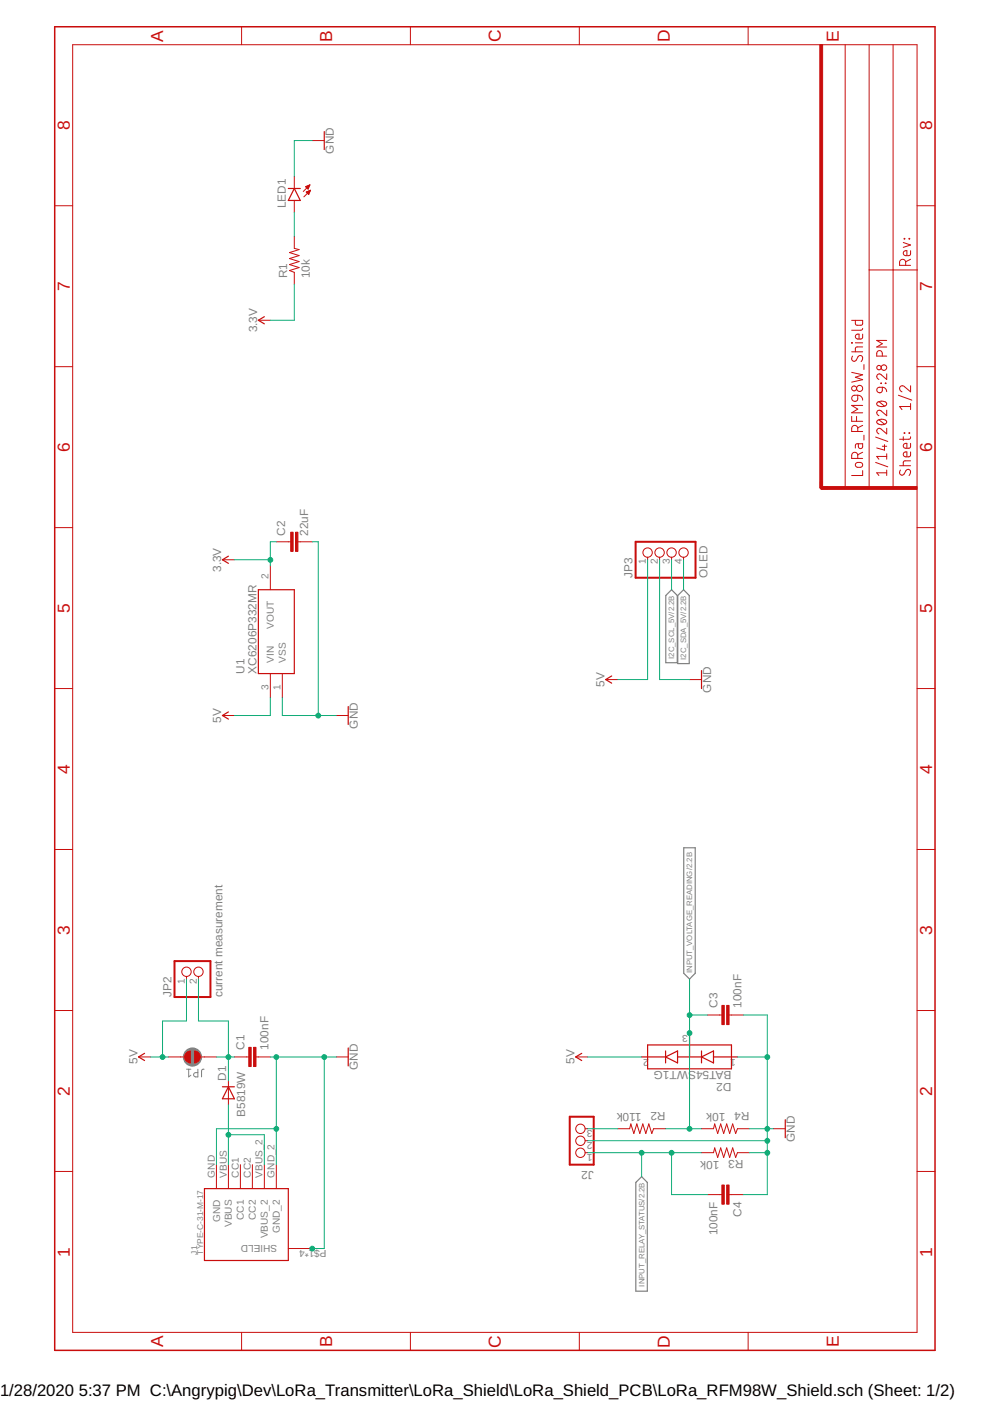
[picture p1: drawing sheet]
<svg xmlns="http://www.w3.org/2000/svg" width="210mm" height="297mm" viewBox="0 0 210 297" stroke-linecap="round" stroke-linejoin="round" font-family="sans-serif">
<circle cx="40.8" cy="224.1" r="1.93" fill="#808080" stroke="#808080" stroke-width=".21"/>
<path d="M39.6 226.7h.9M40 226.7v1.6l.5-.3M42 226.7v1.6h-.5a.46 .46 0 0 1-.5-.4 .46 .46 0 0 1 .5-.5h.5M43.3 226.7h-.4l-.1 .2-.1 1.4" fill="none" stroke="#808080" stroke-width=".21"/>
<path d="M142.4 125l1.2 1.3v14.2h-2.4v-14.2zM144.9 125l1.2 1.3v14.4h-2.4v-14.4zM145 179.7h2.4v26.7l-1.2 1.2-1.2-1.2zM136 249.5l1.2 1.2v23h-2.4v-23z" fill="none" stroke="#808080" stroke-width=".25"/>
<g fill="#c90d0c" stroke="#c90d0c" stroke-width=".21">
<path d="M174.1 103.2h20.3v.6h-20.3z"/>
<path d="M173.8 9.5h.6v94h-.6z"/>
<path d="M53.8 222.1h.5v4h-.5z"/>
<path d="M52.7 222.1h.6v4h-.6z"/>
<path d="M61.6 112.8h.5v4.1h-.5z"/>
<path d="M62.7 112.8h.5v4.1h-.5z"/>
<path d="M154.1 213.2h.5v4h-.5z"/>
<path d="M153.1 213.2h.5v4h-.5z"/>
<path d="M153.1 251.2h.5v4.1h-.5z"/>
<path d="M154.1 251.2h.5v4.1h-.5z"/>
</g>
<g fill="none" stroke="#c90d0c" stroke-width=".21">
<path d="M15.4 9.5h179v273h-179zM51.2 5.7v3.8M87 5.7v3.8M122.8 5.7v3.8M158.6 5.7v3.8M179.2 9.5v94M184.3 9.5v94M189.4 9.5v94M62.4 37.4v2.6M64.8 39.6l.9-.4-.4 .9zM64.9 39.6h.1M65 39.5v.3"/>
<path d="M65.1 39.5v.4M65.2 39.4v.6M65.3 39.3v.7M65.4 39.3v.5M65.6 39.2v.3M65.7 39.2l-1.4 1.4M66.2 29.8h2.5M11.6 43.6h3.8M62.4 50.1v2.6l1 .2-2 .7 2 .6-2 .6 2 .7-2 .6 2 .6-2 .7 1 .3v2.6M62.4 42.5v2.5M64.9 40.7l.9-.4-.4 .9zM65 40.7v.1"/>
<path d="M65.1 40.7v.2M65.2 40.6v.4M65.3 40.6v.5M65.4 40.5v.7M65.6 40.4v.5M65.7 40.4v.2M65.8 40.3v.1M65.8 40.3l-1.4 1.4M184.3 57.2h10.2M191.5 51.4l1.6 .5-1.6 .6M191.7 50.5l.1 .2zM192 56.3v-.7a.65 .65 0 0 0-.6-.6 .65 .65 0 0 0-.7 .6v.7h2.4"/>
<path d="M192.7 50.5l.2 .2zM193.1 53.1l-.1 1-1 .1a.55 .55 0 0 1-.5-.7 .55 .55 0 0 1 .8-.4v1.1M193.1 55l-1.1 .5M194.4 43.6h3.8M11.6 77.7h3.8M54.8 67.9h2.5M180.6 67.9h2.3v.8l-.2 .2h-1.1l-.2-.2v-.8M180.6 72.6l.1 .1zM180.6 79l2.3 .5-1.5 .5 1.5 .5-2.3 .5M180.6 74.6h2.3M180.8 75.5a.58 .58 0 0 0-.1 .9 .58 .58 0 0 0 .8-.1l.4-.7a.58 .58 0 0 1 .9-.1 .58 .58 0 0 1 0 .9l-.2 .3M181.4 72.7h1.5"/>
<path d="M182.9 73.6l-1.4 .1-.1 .9M182.9 70.8l-.1 1-.9 .1a.55 .55 0 0 1-.5-.7 .55 .55 0 0 1 .7-.4v1.1M182.9 69.6l-.1 .3-.3 .1h-1.9M183.2 77.3v1M187.1 75.5v-.6a.59 .59 0 0 0-.6-.6 .59 .59 0 0 0-.6 .6v.6h2.1M188 79.3v1.2l-1.2-1a.58 .58 0 0 0-.9 .1 .58 .58 0 0 0 .5 .9M188 72.2h-2.1l1.2 .7-1.2 .7h2.1M194.4 77.7h3.8M180.6 88.3v1h2.3M180.7 84.1l.3-.3h.9v.8a.65 .65 0 0 1-.9 .4 .65 .65 0 0 1-.3-.9zM181.4 98.3a.92 .92 0 0 1 1.5 .2v.2a.92 .92 0 0 1-1.5 .1zM181.6 88.3v1"/>
<path d="M181.9 97.2v-.7a.65 .65 0 0 0-.7-.6 .65 .65 0 0 0-.6 .6v.7h2.3M181.9 91.5v-.7a.65 .65 0 0 0-.7-.6 .65 .65 0 0 0-.6 .6v.7h2.3M181.9 83.8l.7 .3 .3 .7M182 94.1v.6a.46 .46 0 0 0 .4 .4 .46 .46 0 0 0 .5-.4v-.6h-1.3l-.2 .2v.7M182.9 99.8v1h-2.3M182.9 95.9l-1 .5M182.9 90.2l-1 .5M182.9 86h-2.3l1.3 .7-1.3 .8h2.3M183.2 92.3v1M185.7 98l2.5 1M185.7 92.7l2.5 .9M186 89.2a1.34 1.34 0 0 1 2 .3 1.24 1.24 0 0 1-2.1 0z"/>
<path d="M186 85.3a1.38 1.38 0 0 1 2 .3 1.27 1.27 0 0 1-1.8 .4l-.3-.4zM186.1 82.2l1-.1v.7a.59 .59 0 0 1-.9 .4 .59 .59 0 0 1-.1-1zM186.4 89l1.1 .9M186.4 85.2l1.1 .9M186.8 81.2l.1 .1zM187.1 82.1l.6 .3 .3 .6M187.1 94.6h.9M187.5 94.3v1.1l-1.6-.4M187.7 81.2l.1 .1zM188 90.8v1.2l-1.2-1a.58 .58 0 0 0-.9 .2 .58 .58 0 0 0 .5 .8M188 87v1.1l-1.2-1a.58 .58 0 0 0-.9 .2 .58 .58 0 0 0 .5 .8M188 96.2v1.2"/>
<path d="M188 99.7v1.1M188 96.8h-2.1l.5 .6M190.5 83.8l2.8 1M190.7 98.7h2.4M190.9 99.7a.58 .58 0 0 0-.1 .8 .58 .58 0 0 0 .9 0l.4-.7a.58 .58 0 0 1 .9-.1 .58 .58 0 0 1-.1 .9l-.2 .2M191.5 92.6v.8M191.7 91.8l.1 .1zM192.7 91.8l.2 .1zM193.1 97.7l-1.5 .1-.1 .9M193.1 95.8l-.1 .9-1 .2a.54 .54 0 0 1-.5-.7 .54 .54 0 0 1 .8-.4v1.1M193.1 94l-.1 .9-1 .1a.54 .54 0 0 1-.5-.6 .54 .54 0 0 1 .8-.4v1M193.1 92.6l-.3 .5h-2.1"/>
<path d="M193.1 81.8v1.3l-1.3-1.1a.64 .64 0 0 0-1.1 .2 .64 .64 0 0 0 .5 .9M193.1 85.6v1.2M193.1 86.2h-2.4l.5 .6M11.6 111.9h3.8M47.2 118.7h2.5M57.3 120v5M58.6 114.9h3M63.2 114.9h3M137.3 118.1v.6M139.8 118.1v.6M142.4 118.1v.6M144.9 118.1v.6"/>
<path d="M188 100.2h-2.1l.5 .6M194.4 111.9h3.8M11.6 146h3.8M47.2 151.7h2.5M57.3 142.8v5.1M59.9 142.8v5.1M71.3 151.7h2.5M128.4 144.1h2.6M146.2 144.1h2.5M194.4 146h3.8M11.6 180.1h3.8M194.4 180.1h3.8"/>
<path d="M11.6 214.2h3.8M39.5 207v.6M42.1 207v.6M150 215.2h3.1M154.6 215.2h3M194.4 214.2h3.8M29.4 224.1h2.5M35.7 224.1h3.5M42.5 224.1h3.4M48.4 229.2v5M49.7 224.1h3M54.3 224.1h3"/>
<path d="M71.3 224.1h2.5M122.1 224.1h2.5M124.1 239.3h.5M131 239.3h2.5l.3-1 .6 2 .6-2 .7 2 .6-2 .6 2 .7-2 .6 2 .4-1h2.5M148.7 239.3h2.6l.2-1 .7 2 .6-2 .6 2 .7-2 .6 2 .6-2 .7 2 .4-1h2.5M164 239.3h2.5M11.6 248.4h3.8M45.9 246.9v5.1M48.4 246.9v5.1M51 246.9v5.1M53.5 246.9v5.1M56 246.9v5.1"/>
<path d="M58.6 246.9v5.1M124.1 244.4h.5M124.1 241.9h.5M148.7 244.4h2.6l.2-1 .7 2 .6-2 .6 2 .7-2 .6 2 .6-2 .7 2 .4-1h2.5M150 253.3h3.1M154.6 253.3h3M194.4 248.4h3.8M61.1 264.7h5.1M51.2 282.5v3.8M87 282.5v3.8M122.8 282.5v3.8M158.6 282.5v3.8"/>
<circle cx="186.4" cy="77.9" r=".47"/>
<circle cx="187.4" cy="77.9" r=".58"/>
<circle cx="181.1" cy="82.4" r=".52"/>
<circle cx="182.3" cy="82.4" r=".65"/>
<circle cx="137.3" cy="117.2" r=".99"/>
<circle cx="139.8" cy="117.2" r=".99"/>
<circle cx="142.4" cy="117.2" r=".99"/>
<circle cx="144.9" cy="117.2" r=".99"/>
<circle cx="39.5" cy="206" r=".99"/>
<circle cx="42.1" cy="206" r=".99"/>
<circle cx="123.1" cy="239.3" r=".99"/>
<circle cx="123.1" cy="241.9" r=".99"/>
<circle cx="123.1" cy="244.4" r=".99"/>
</g>
<path d="M174.1 102.2v1.3h1.3" fill="none" stroke="#c90d0c" stroke-width=".61"/>
<path d="M11.6 5.7h186.6v280.6h-186.6z" fill="none" stroke="#c90d0c" stroke-width=".32"/>
<g fill="none" stroke="#c90d0c" stroke-width=".25">
<path d="M61.1 40h2.6M62.4 40l1.3 2.5h-2.6zM68.7 27.9v3.8M56 67.1l-1.2 .8 1.2 .8M48.4 117.9l-1.2 .8 1.2 .7M54.8 125h7.6v17.8h-7.6zM48.4 150.9l-1.2 .8 1.2 .8M73.8 149.8v3.8M129.7 143.3l-1.3 .8 1.3 .7M148.7 142.2v3.8M146.2 219v5.1M30.6 223.3l-1.2 .8 1.2 .8"/>
<path d="M47.2 230.4h2.5M48.4 230.4l1.3 2.6h-2.5zM73.8 222.2v3.8M123.3 223.3l-1.2 .8 1.2 .8M136 224.1h5.1M137.3 221.6h17.8v5h-17.8zM141.1 224.1l2.6-1.3v2.6zM141.1 222.8v2.6M143.7 224.1h5M148.7 222.8v2.6M148.7 224.1l2.6-1.3v2.6zM151.3 224.1h5.1"/>
<path d="M166.5 237.4v3.8M43.3 252h17.8v15.3h-17.8z"/>
</g>
<path d="M134.8 114.9h12.7v7.6h-12.7zM37 203.8h7.6v7.6h-7.6zM120.8 236.8h5.1v10.1h-5.1z" fill="none" stroke="#c90d0c" stroke-width=".42"/>
<g fill="#c90d0c" stroke="#c90d0c" stroke-width=".21">
<path d="M39.5 223.2l.5-.3 .4-.1v2.6a1.27 1.27 0 0 1-1.2-.8 1.27 1.27 0 0 1 .3-1.4z" fill-rule="evenodd"/>
<path d="M41.2 222.8a1.27 1.27 0 0 1 1.3 1.3 1.27 1.27 0 0 1-1.3 1.3z" fill-rule="evenodd"/>
</g>
<g fill="none" stroke="#0dab76" stroke-width=".21">
<path d="M66.2 29.8h-3.8v7.6M62.4 45v5.1M62.4 60.3v7.6h-5.1M49.7 118.7h7.6M58.6 114.9h-1.3v5.1M66.2 114.9h1.3v36.8M137.3 118.7v25.4h-6.3M139.8 118.7v25.4h6.4M142.4 118.7v6.3M144.9 118.7v6.3M57.3 147.9v3.8h-7.6M59.9 147.9v3.8h11.4"/>
<path d="M39.5 207.6v8.9h-5v7.6M42.1 207.6v8.9h6.3v12.7M146.2 215.2h3.8M146.2 207.6v31.7M157.6 215.2h5.1v38.1h-5.1M31.9 224.1h3.8M45.9 224.1h3.8M48.4 234.2v12.7M57.3 224.1h14M58.6 224.1v22.8M58.6 239.3h-12.7v7.6M68.7 224.1v40.6h-2.5"/>
<path d="M124.6 239.3h6.4M124.6 224.1h11.4M141.1 239.3h7.6M156.4 224.1h6.3M158.9 239.3h5.1M48.4 240.6h7.6v6.3M124.6 241.9h38.1M124.6 244.4h24.1M136 244.4v5.1M142.4 244.4v8.9h7.6M158.9 244.4h3.8"/>
</g>
<g fill="#0dab76" stroke="#0dab76" stroke-width=".21">
<circle cx="58.6" cy="239.3" r=".51"/>
<circle cx="58.6" cy="224.1" r=".51"/>
<circle cx="68.7" cy="224.1" r=".51"/>
<circle cx="66.2" cy="264.7" r=".51"/>
<circle cx="67.5" cy="151.7" r=".51"/>
<circle cx="162.7" cy="239.3" r=".51"/>
<circle cx="162.7" cy="241.9" r=".51"/>
<circle cx="162.7" cy="224.1" r=".51"/>
<circle cx="162.7" cy="244.4" r=".51"/>
<circle cx="34.5" cy="224.1" r=".51"/>
<circle cx="48.4" cy="240.6" r=".51"/>
<circle cx="57.3" cy="118.7" r=".51"/>
<circle cx="146.2" cy="215.2" r=".51"/>
<circle cx="146.2" cy="219" r=".51"/>
<circle cx="146.2" cy="239.3" r=".51"/>
<circle cx="136" cy="244.4" r=".51"/>
<circle cx="142.4" cy="244.4" r=".51"/>
<circle cx="48.4" cy="224.1" r=".51"/>
</g>
<g font-size="3.7" fill="#c90d0c">
<text x="34.6" y="8.8" transform="rotate(-90 34.6 8.8)">A</text>
<text x="70.4" y="8.8" transform="rotate(-90 70.4 8.8)">B</text>
<text x="106.2" y="8.9" transform="rotate(-90 106.2 8.9)">C</text>
<text x="142" y="8.9" transform="rotate(-90 142 8.9)">D</text>
<text x="177.8" y="8.8" transform="rotate(-90 177.8 8.8)">E</text>
<text x="14.8" y="27.6" transform="rotate(-90 14.8 27.6)">8</text>
<text x="197.6" y="27.6" transform="rotate(-90 197.6 27.6)">8</text>
<text x="14.8" y="61.7" transform="rotate(-90 14.8 61.7)">7</text>
<text x="197.6" y="61.7" transform="rotate(-90 197.6 61.7)">7</text>
<text x="14.8" y="95.8" transform="rotate(-90 14.8 95.8)">6</text>
<text x="197.6" y="95.8" transform="rotate(-90 197.6 95.8)">6</text>
<text x="14.8" y="129.9" transform="rotate(-90 14.8 129.9)">5</text>
<text x="197.6" y="129.9" transform="rotate(-90 197.6 129.9)">5</text>
<text x="14.8" y="164.1" transform="rotate(-90 14.8 164.1)">4</text>
<text x="197.6" y="164.1" transform="rotate(-90 197.6 164.1)">4</text>
<text x="14.8" y="198.2" transform="rotate(-90 14.8 198.2)">3</text>
<text x="197.6" y="198.2" transform="rotate(-90 197.6 198.2)">3</text>
<text x="14.8" y="232.3" transform="rotate(-90 14.8 232.3)">2</text>
<text x="197.6" y="232.3" transform="rotate(-90 197.6 232.3)">2</text>
<text x="14.8" y="266.4" transform="rotate(-90 14.8 266.4)">1</text>
<text x="197.6" y="266.4" transform="rotate(-90 197.6 266.4)">1</text>
<text x="34.6" y="285.6" transform="rotate(-90 34.6 285.6)">A</text>
<text x="70.4" y="285.6" transform="rotate(-90 70.4 285.6)">B</text>
<text x="106.2" y="285.7" transform="rotate(-90 106.2 285.7)">C</text>
<text x="142" y="285.7" transform="rotate(-90 142 285.7)">D</text>
<text x="177.8" y="285.6" transform="rotate(-90 177.8 285.6)">E</text>
</g>
<g font-size="3.5">
<text x="0" y="296">1/28/2020</text>
<text x="16.7" y="296">5:37 PM C:\Angrypig\Dev\LoRa_Transmitter\LoRa_Shield\LoRa_Shield_PCB\LoRa_RFM98W_Shield.sch (Sheet: 1/2)</text>
</g>
<g font-size="2.5" fill="#808080">
<text x="70.8" y="32.6" transform="rotate(-90 70.8 32.6)">GND</text>
<text x="60.6" y="44.2" transform="rotate(-90 60.6 44.2)">LED1</text>
<text x="60.9" y="59" transform="rotate(-90 60.9 59)">R1</text>
<text x="65.7" y="59" transform="rotate(-90 65.7 59)">10k</text>
<text x="54.5" y="70.5" transform="rotate(-90 54.5 70.5)">3.3V</text>
<text x="60.5" y="113.6" transform="rotate(-90 60.5 113.6)">C2</text>
<text x="65.3" y="113.6" transform="rotate(-90 65.3 113.6)">22uF</text>
<text x="46.9" y="121.3" transform="rotate(-90 46.9 121.3)">3.3V</text>
<text x="134.1" y="122.5" transform="rotate(-90 134.1 122.5)">JP3</text>
<text x="150" y="122.5" transform="rotate(-90 150 122.5)">OLED</text>
<text x="51.9" y="142.8" transform="rotate(-90 51.9 142.8)">U1</text>
<text x="54.4" y="142.8" transform="rotate(-90 54.4 142.8)">XC6206P332MR</text>
<text x="128.2" y="145.6" transform="rotate(-90 128.2 145.6)">5V</text>
<text x="150.8" y="146.9" transform="rotate(-90 150.8 146.9)">GND</text>
<text x="46.9" y="153.2" transform="rotate(-90 46.9 153.2)">5V</text>
<text x="75.9" y="154.5" transform="rotate(-90 75.9 154.5)">GND</text>
<text x="36.4" y="211.4" transform="rotate(-90 36.4 211.4)">JP2</text>
<text x="47.2" y="211.4" transform="rotate(-90 47.2 211.4)">current measurement</text>
<text x="152.2" y="213.7" transform="rotate(-90 152.2 213.7)">C3</text>
<text x="157.2" y="213.7" transform="rotate(-90 157.2 213.7)">100nF</text>
<text x="29.1" y="225.6" transform="rotate(-90 29.1 225.6)">5V</text>
<text x="51.9" y="222.6" transform="rotate(-90 51.9 222.6)">C1</text>
<text x="56.9" y="222.6" transform="rotate(-90 56.9 222.6)">100nF</text>
<text x="75.9" y="226.9" transform="rotate(-90 75.9 226.9)">GND</text>
<text x="121.8" y="225.6" transform="rotate(-90 121.8 225.6)">5V</text>
<text x="145.9" y="227" transform="rotate(-180 145.9 227)">WT1G</text>
<text x="155.1" y="227" transform="rotate(-180 155.1 227)">BAT54S</text>
<text x="47.9" y="229.2" transform="rotate(-90 47.9 229.2)">D1</text>
<text x="155.1" y="229.5" transform="rotate(-180 155.1 229.5)">D2</text>
<text x="52" y="236.8" transform="rotate(-90 52 236.8)">B5819W</text>
<text x="136" y="236" transform="rotate(-180 136 236)">110k</text>
<text x="141.1" y="235.7" transform="rotate(-180 141.1 235.7)">R2</text>
<text x="153.8" y="236" transform="rotate(-180 153.8 236)">10k</text>
<text x="158.9" y="235.7" transform="rotate(-180 158.9 235.7)">R4</text>
<text x="157.6" y="245.9" transform="rotate(-180 157.6 245.9)">R3</text>
<text x="168.5" y="242.1" transform="rotate(-90 168.5 242.1)">GND</text>
<text x="125.9" y="248.2" transform="rotate(-180 125.9 248.2)">J2</text>
<text x="152.5" y="246.2" transform="rotate(-180 152.5 246.2)">10k</text>
<text x="152.2" y="261.9" transform="rotate(-90 152.2 261.9)">100nF</text>
<text x="157.2" y="258" transform="rotate(-90 157.2 258)">C4</text>
</g>
<g font-size="2.1" fill="#808080">
<text x="136.9" y="119.7" transform="rotate(-90 136.9 119.7)">1</text>
<text x="139.5" y="119.7" transform="rotate(-90 139.5 119.7)">2</text>
<text x="142" y="119.7" transform="rotate(-90 142 119.7)">3</text>
<text x="144.6" y="119.7" transform="rotate(-90 144.6 119.7)">4</text>
<text x="57" y="122.7" transform="rotate(-90 57 122.7)">2</text>
<text x="58.1" y="133.3" transform="rotate(-90 58.1 133.3)">VOUT</text>
<text x="58.1" y="140.5" transform="rotate(-90 58.1 140.5)">VIN</text>
<text x="60.6" y="140.5" transform="rotate(-90 60.6 140.5)">VSS</text>
<text x="57" y="146.3" transform="rotate(-90 57 146.3)">3</text>
<text x="59.5" y="146.3" transform="rotate(-90 59.5 146.3)">1</text>
<text x="39.2" y="208.6" transform="rotate(-90 39.2 208.6)">1</text>
<text x="41.7" y="208.6" transform="rotate(-90 41.7 208.6)">2</text>
<text x="145.8" y="219.4" transform="rotate(-180 145.8 219.4)">3</text>
<text x="137.6" y="224.4" transform="rotate(-180 137.6 224.4)">2</text>
<text x="156" y="224.4" transform="rotate(-180 156 224.4)">1</text>
<text x="125.6" y="239.7" transform="rotate(-180 125.6 239.7)">3</text>
<text x="125.6" y="244.8" transform="rotate(-180 125.6 244.8)">1</text>
<text x="125.6" y="242.2" transform="rotate(-180 125.6 242.2)">2</text>
<text x="45.5" y="249.7" transform="rotate(-90 45.5 249.7)">GND</text>
<text x="48.1" y="249.7" transform="rotate(-90 48.1 249.7)">VBUS</text>
<text x="50.6" y="249.7" transform="rotate(-90 50.6 249.7)">CC1</text>
<text x="53.1" y="249.7" transform="rotate(-90 53.1 249.7)">CC2</text>
<text x="55.7" y="249.7" transform="rotate(-90 55.7 249.7)">VBUS_2</text>
<text x="58.2" y="249.7" transform="rotate(-90 58.2 249.7)">GND_2</text>
<text x="46.6" y="259.1" transform="rotate(-90 46.6 259.1)">GND</text>
<text x="49.2" y="260.2" transform="rotate(-90 49.2 260.2)">VBUS</text>
<text x="51.7" y="258.6" transform="rotate(-90 51.7 258.6)">CC1</text>
<text x="54.3" y="258.6" transform="rotate(-90 54.3 258.6)">CC2</text>
<text x="56.8" y="262.5" transform="rotate(-90 56.8 262.5)">VBUS_2</text>
<text x="58.8" y="264" transform="rotate(-180 58.8 264)">SHIELD</text>
<text x="59.3" y="261.5" transform="rotate(-90 59.3 261.5)">GND_2</text>
<text x="69.3" y="265.1" transform="rotate(-180 69.3 265.1)">P$1*4</text>
</g>
<g font-size="1.8" fill="#808080">
<text x="41.8" y="266" transform="rotate(-90 41.8 266)">J1</text>
<text x="43.1" y="266" transform="rotate(-90 43.1 266)">TYPE-C-31-M-17</text>
</g>
<g font-size="1.7" fill="#808080">
<text x="143" y="139.7" transform="rotate(-90 143 139.7)">I2C_SCL_5V/2.2B</text>
<text x="145.5" y="139.9" transform="rotate(-90 145.5 139.9)">I2C_SDA_5V/2.2B</text>
<text x="146.8" y="206.4" transform="rotate(-90 146.8 206.4)">INPUT_VOLTAGE_READING/2.2B</text>
<text x="136.6" y="272.8" transform="rotate(-90 136.6 272.8)">INPUT_RELAY_STATUS/2.2B</text>
</g>
</svg>
